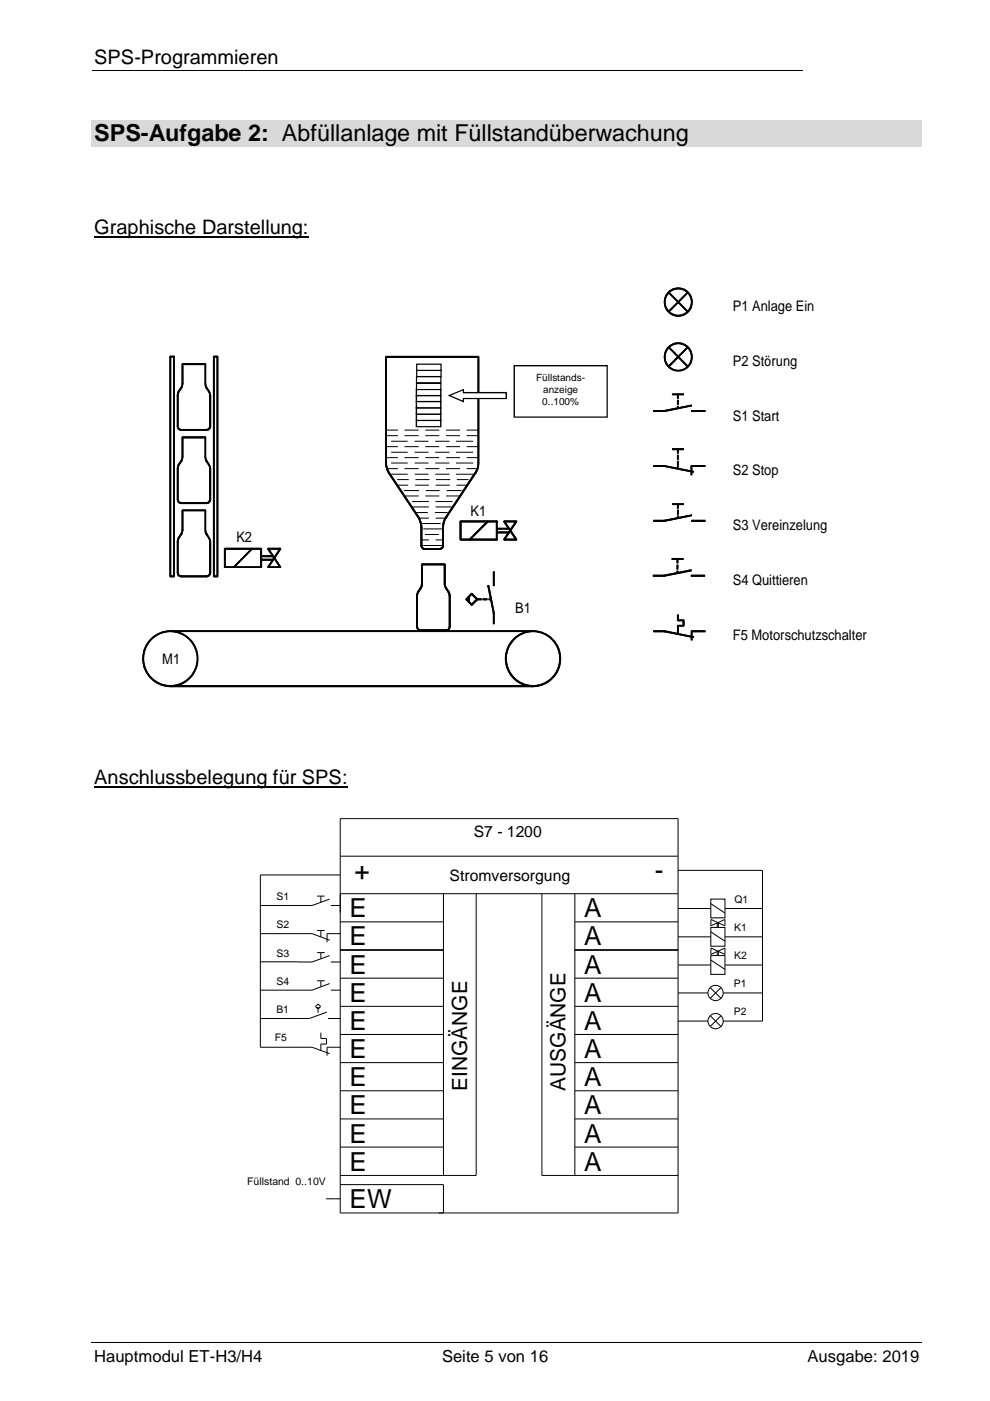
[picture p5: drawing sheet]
<svg xmlns="http://www.w3.org/2000/svg" width="210mm" height="297mm" viewBox="0 0 210 297" stroke-linecap="round" stroke-linejoin="round" font-family="sans-serif">
<path d="M19.5 14.9h150.6M19.5 284.6h176" fill="none" stroke="#000" stroke-width=".21"/>
<path d="M19.5 25.4h176v5.7h-176z" fill="#d9d9d9"/>
<path d="M20 50.2h45.4M20 166.9h53.7" fill="none" stroke="#000" stroke-width=".3"/>
<g fill="none" stroke="#000" stroke-width=".21">
<path d="M36 75.6h.2v46.6h-.2zM36.1 75.5h.8v.2h-.8zM36.1 75.7h.9M36.2 75.6v46.6M36.2 75.6h-.2v46.6h.2M36.8 75.6h.2v46.6h-.2zM36.9 75.5v46.8M37 75.5h-.9v46.8h.9M37 75.6v46.6M37 75.6h-.2v46.6h.2M38.6 77.2h.2v4.2h-.2zM38.7 77.1h4.9v.2h-4.9z"/>
<path d="M38.7 77.3h4.9M38.8 77.2v4.2M43.5 77.2h.1v4.2h-.1zM43.5 77.1v4.3h.1v-4.3M43.5 77.2v4.2M43.6 77.3v-.2h-4.9v4.3M43.6 77.2h-5v4.2M45.3 75.6h.1v46.6h-.1zM45.3 75.5h.8v.2h-.8zM45.3 75.7h.8M45.4 75.6v46.6M45.5 75.6h-.2v46.6h.2"/>
<path d="M46 75.6h.2v46.6h-.2zM46.1 75.5v46.8M46.1 75.5h-.8v46.8h.8M46.2 75.6v46.6M46.2 75.6h-.2v46.6h.2M81.7 75.6h.2v22.5h-.2zM81.7 75.6v22.5h.3M81.7 75.6h.3M81.8 75.6h19.6v.2h-19.6zM81.8 75.7h19.6M81.8 75.8h19.7M81.9 75.6v22.4l.1 .8"/>
<path d="M101.3 75.6h.2v22.5h-.2zM101.3 75.6v23.3M101.3 75.6h.3M101.5 75.6v22.5l-.3 1.6M141.7 77.6l4.1-4.1 .1 .2-4.1 4.1zM141.7 66l4.1-4.1 .1 .2-4.1 4.1zM141.7 73.6l4.1 4.2 .1-.2M141.7 62l4.1 4.2 .1-.2M141.8 73.5l4.1 4.1M141.8 61.9l4.1 4.1M141.8 73.5l4.1 4.1-.1 .2-4.1-4.1zM141.8 61.9l4.1 4.1-.1 .2-4.1-4.1z"/>
<path d="M141.9 73.5l-.2 .2M141.9 61.9l-.2 .2M145.8 73.5l.1 .2M145.8 73.5l-4.1 4.1 .2 .3M145.9 73.6l-4.1 4.2M145.9 62.1l-.1-.2-4.1 4.1 .2 .2M145.9 62l-4.1 4.2M37.5 90.3l.1 .4M37.6 99.4h.2v6.5h-.2zM37.6 90.4h.2l.3 .5 .3 .2v.1a.8 .8 0 0 1-.8-.8zM37.6 83.9h.2v6.5h-.2zM37.6 99.3v6.6h.2v-6.6"/>
<path d="M37.6 99.4h.2M37.6 90.7l.2 .3M37.6 83.8v6.6h.2v-6.6M37.7 98.9l-.1 .5M37.7 83.4l-.1 .5h.2v-.5M37.7 83.9v6.5M37.7 99.4v6.5M37.7 90.3l.1 .4M37.8 90.9l.3 .3M37.8 98.5l.2 .1-.2 .8h-.2zM37.8 82.9l.2 .2-.2 .8h-.2zM37.8 90.7l.3 .2"/>
<path d="M37.8 98.4l-.2 .5M37.8 98.9v.5M37.8 82.9l-.2 .5M38 98.6l-.2 .3M38 83l-.2 .4M38.1 91.1l5.8 .1M38.1 90.9l.3 .2h5.5M38.3 82.1l.2 .2M38.3 97.7l.2 .1M38.4 82.2l.1 .1-.5 .8-.2-.2zM38.4 97.7l.1 .1-.5 .8-.2-.1zM38.4 82.2l.2 .1"/>
<path d="M38.4 97.7l.2 .1M38.4 82.1l-.6 .8 .2 .2M38.4 97.7l-.6 .8 .2 .1M38.4 91.1h5.4v.1h-5.4zM38.4 91v.3M38.4 91.1h5.4M38.5 81.8l.1-.4h.2l-.1 .5M38.6 82.2l-.6 .9M38.6 81.7l-.3 .5M38.6 97.7l-.6 .9M38.6 97.3l-.3 .4M38.6 96.9h.2"/>
<path d="M38.6 81.4h.2l-.3 .9-.1-.1zM38.6 92.7h.2v4.2h-.2zM38.6 96.9h.2l-.3 .9-.1-.1zM38.6 96.9l-.1 .4M38.7 92.6h4.9v.2h-4.9zM38.7 81.8l-.2 .5M38.7 92.8h4.9v-.2h-4.9v4.3M38.7 97.3l-.2 .5M38.8 96.9l-.1 .5M38.8 92.7v4.2M43.4 81.3l.1 .5M43.4 96.9l.1 .4"/>
<path d="M43.5 81.4h.1l.3 .8-.2 .1zM43.5 92.7h.1v4.2h-.1zM43.5 96.9h.1l.3 .8-.2 .1zM43.5 81.8l.2 .5 .2-.2M43.5 97.3l.2 .5 .2-.1M43.5 92.7v4.2h.1v-4.2M43.5 92.7v4.2M43.6 81.3l.1 .4M43.6 96.9l.1 .4M43.6 82.2l.6 .9M43.6 81.7l.3 .5M43.6 97.7l.6 .9"/>
<path d="M43.6 97.2l.3 .5M43.6 92.7h-5v4.2M43.7 82.3l.2-.1 .5 .7-.2 .2zM43.7 97.8l.2-.1 .5 .8-.2 .1zM43.8 82.1l.6 .8M43.8 97.7l.6 .8M43.8 91v.3M44.2 91.2l-.4 .1M44.2 90.9l-.4 .2M44.2 98.6l.2-.1 .3 .9h-.3zM44.2 83.1l.2-.2 .3 1h-.3zM44.2 98.6l.2 .4"/>
<path d="M44.2 83.1l.2 .4M44.4 98.5l.2 .4M44.4 98.5l-.2 .1M44.4 82.9l.2 .5M44.4 82.9l-.2 .2M44.4 98.9l.1 .5M44.4 98.4l-.2 .2M44.4 83.4l.1 .5M44.4 91l-.3 .2M44.4 99.4h.3v6.5M44.4 83.9h.3M44.4 90.4h.3"/>
<path d="M44.4 99.4h.3v6.5h-.3zM44.4 90.4h.3a.87 .87 0 0 1-.9 .8v-.1l.6-.4zM44.4 83.9h.3v6.5h-.3zM44.4 99.3v7M44.4 83.8v6.6l-.3 .6M44.6 83.9v6.5M44.6 99.4v6.5M44.6 98.9l.1 .5M44.6 83.4l.1 .5M44.6 90.7l-.2 .3M44.7 90.4l-.1 .4M44.7 83.8v6.6"/>
<path d="M81.7 98l.1 .9M81.7 98.1h.2l.1 .7 .5 1.4-.1 .1-.4-.6zM81.8 98.8l.2 .9M81.8 98.1v-22.5h19.7l-.1 22.5M81.8 91.2h2.6M81.8 92.4h2.6M81.8 94.7h2.6M81.8 97h2.6M82 98.8l.3 .8M82 99.6l.4 .7M82 99.4h2.4M82.2 99.5l.3 .7"/>
<path d="M82.9 93.6h3.5M82.9 95.9h3.5M82.9 98.2h3.5M85.8 99.4h3M85.8 91.2h3M85.8 92.4h3M85.8 94.7h3M85.8 97h3M87.9 93.6h2.9M87.9 95.9h2.9M87.9 98.2h2.9M90.2 99.4h2.9"/>
<path d="M90.2 91.2h2.9M90.2 92.4h2.9M90.2 94.7h2.9M90.2 97h2.9M92.3 93.6h3M92.3 95.9h3M92.3 98.2h3M94.6 99.4h2.9M94.6 91.2h2.9M94.6 92.4h2.9M94.6 94.7h2.9M94.6 97h2.9"/>
<path d="M96.7 93.6h3.6M96.7 95.9h3.6M96.7 98.2h3.6M98.9 99.4h2.4M98.9 91.2h2.6M98.9 92.4h2.6M98.9 94.7h2.6M98.9 97h2.6M100.2 93.6h.1M100.2 98.2h.1M101.1 99.6l-.4 .6M101.3 99.7l-.5 .7"/>
<path d="M101.3 99.4h.1M101.3 98.8l-.3 .8M101.3 98.1h.3M101.3 98.1h.2v.8l-.6 1.4-.2-.1 .4-.6zM101.4 92.4h.1M101.4 94.7h.1M101.4 97l.1 .1M104.4 96.2h.2v2.3h-.2zM104.4 96.1v2.4h3.1M104.4 96.2h.2M104.5 96.1h2.9v.2h-2.9zM104.5 98.4h2.9v.2h-2.9z"/>
<path d="M104.5 96.2h2.9M104.5 96.3h2.9M104.5 98.4h2.9M104.5 98.6h2.9M104.6 96.1v2.4M107.2 96.2h.2v2.3h-.2zM107.2 96.2h.3M107.2 96.1v2.4M107.4 97.2h.8v.3h-.8zM107.4 97.2h.8v.3h-.8M107.4 96.1v2.5M107.4 96.1h-2.9v2.5"/>
<path d="M107.4 96.1v2.4M108.6 97.2h.9v.3h-.9zM109.5 97.2v.3M109.5 97.2h-.9v.3h.9M109.6 94.5l.2-.1 1.2 5.8h-.2M109.6 94.4h.2l1.2 5.8h-.2zM109.6 94.4l1.2 5.9M109.9 97.2h.4v.3h-.4zM110.3 97.2v.3M110.4 97.2h-.5v.3h.5M110.8 91.5h.2v2.9h-.2zM110.8 91.5v2.9h.2"/>
<path d="M110.8 91.5h.2M110.9 91.5v2.9M111 91.5v2.9M138.6 98.7h2.2v.2h-2.2zM138.6 87h2.2v.2h-2.2zM138.6 98.8h2.2M138.6 87.1h2.2M140.8 87l.1 .2h-2.3M140.8 87l5.8-1.1v.2l-5.7 1.1zM140.8 98.7v.2l6.2 1.3M140.9 98.7l6.1 1.2v.2l-6.2-1.2zM140.9 98.7l6.2 1.2"/>
<path d="M140.9 98.7l-.1 .2M140.9 87h-2.3v.3M140.9 98.7h-2.3v.2h2.3M142.6 95.1h2.3v.2h-2.3zM142.6 83.5h2.3v.2h-2.3zM142.6 95.2h2.3M142.6 83.6h2.3M142.6 83.7h2.3M143.6 99.4h.2M143.6 84.9h.2v.9M143.6 86.1h.2v.5M143.6 96.5h.2v.9"/>
<path d="M143.6 97.8h.2v.9M143.6 98.9h.2v.5M143.6 96.1h.2M143.6 97.4h.2M143.6 98.6h.2M143.6 86.6h.2M143.6 85.7h.2M143.6 84.5h.2M143.6 96.5h.2v.9h-.2zM143.6 95.2h.2v.9h-.2zM143.6 98.9h.2v.5h-.2zM143.6 97.8h.2v.8h-.2z"/>
<path d="M143.6 86.1h.2v.5h-.2zM143.6 84.9h.2v.8h-.2zM143.6 83.6h.2v.9h-.2zM143.6 83.6v.9M143.6 84.9v.9M143.6 86.1v.5M143.6 95.2v.9M143.6 96.5v.9M143.6 97.8v.9M143.6 98.9v.5M143.8 83.6v.9M143.8 95.2v.9"/>
<path d="M144.9 83.5v.2M144.9 95.1v.3M144.9 83.5h-2.3v.2M144.9 95.1h-2.3v.3l2.3-.1M146.5 98.8h3M146.5 98.8h.2v1.9h-.2zM146.5 98.8v1.9M146.6 85.9v.2l-5.8 1.2v-.3M146.6 85.9l-5.8 1.2M146.6 98.7h2.9v.2h-2.9zM146.6 87h2.9v.2h-2.9zM146.6 98.9h2.9"/>
<path d="M146.6 87.1h2.9M146.6 87.2h2.9M147 99.9l-.1 .3M149.5 87v.3M149.5 98.7v.2M149.5 87h-2.9v.3M149.5 98.7h-2.9l.1 2M37.5 105.9l.1 .3M37.6 114.9h.2v6.5h-.2zM37.6 105.9h.2l.3 .6 .3 .1v.2a.8 .8 0 0 1-.8-.9zM37.6 114.9v6.5h.2v-6.5M37.6 106.2l.2 .3"/>
<path d="M37.7 114.4l-.1 .5h.2v-.5M37.7 114.9v6.5M37.7 105.9l.1 .3M37.8 106.5l.3 .2M37.8 114l.2 .1-.2 .8h-.2zM37.8 106.2l.3 .3M37.8 114l-.2 .4M38 114l-.2 .5M38.1 106.7l5.8 .1M38.1 106.4l.3 .2h5.5M38.3 113.2l.2 .1M38.4 113.2l.1 .1-.5 .8-.2-.1z"/>
<path d="M38.4 106.6h5.4v.2h-5.4zM38.4 106.5v.3M38.4 106.7h5.4M38.5 112.9l.1-.5h.2l-.1 .5M38.6 113.3l-.2-.1-.6 .8 .2 .1M38.6 113.2l-.6 .9M38.6 112.8l-.3 .4M38.6 108.2h.2v4.2h-.2zM38.6 112.4h.2l-.3 .9-.1-.1zM38.7 108.1h4.9v.2h-4.9zM38.7 112.9l-.2 .4M38.7 108.3h4.9"/>
<path d="M38.8 108.2v4.2M43.4 112.4l.1 .5M43.5 108.2h.1v4.2h-.1zM43.5 112.4h.1l.3 .8-.2 .1zM43.5 112.8l.2 .5 .2-.1M43.5 108.2v4.2h.1v-4.2h-5v4.2M43.5 108.2v4.2M43.6 112.4l.1 .4M43.6 108.3v-.2h-4.9v4.3M43.6 113.2l.6 .9M43.6 112.8l.8 1.2M43.7 113.3l.2-.1 .5 .8-.2 .1z"/>
<path d="M43.8 106.6l.4-.1 .2-.6h.3a.87 .87 0 0 1-.9 .9zM43.8 106.5v.3M44.2 106.7l-.4 .1M44.2 106.5l-.4 .1M44.2 114.1l.2-.1 .3 .9h-.3zM44.2 114.1l.2 .4M44.4 114l.2 .5M44.4 114l-.2 .1M44.4 106.2l-.3 .3M44.4 114.5l.1 .4M44.4 106.5l-.3 .3M44.4 105.9h.3"/>
<path d="M44.4 114.9h.3v6.5h-.3zM44.4 114.9v6.9M44.6 114.9v6.5M44.6 114.4l.1 .5h-.3M44.6 106.2l-.2 .4M44.7 105.9l-.1 .4M44.7 114.9v6.5M47.6 116.3h.2v4h-.2zM47.6 116.3v4h7.9M47.6 116.3h7.9M47.7 116.2h7.6v.3h-7.6zM47.7 116.5h7.7"/>
<path d="M47.8 116.3v4M53.4 116.3l.1 .1-3.8 3.9-.2-.1zM53.4 116.3l.1 .2M53.4 116.2l-3.9 4 .2 .2M53.5 116.4l-3.8 3.9M55.2 116.3h.3v4h-.3zM55.2 116.3v4M55.3 117.8h2.6v.2h-2.6zM55.3 118.6h2.6v.2h-2.6zM55.3 116.2v4.2M55.3 117.9h2.6M55.3 117.8h2.7l-.1 .3-2.6-.1"/>
<path d="M55.3 118.6h2.6v.2M55.3 118.7h2.6M55.3 118.8h2.7M55.4 116.2h-7.7v4.2M55.5 116.3v4M56.7 116.5l.2-.2 2.7 4M56.8 116.4l.1-.1 2.6 3.9-.1 .1zM56.8 116.4l2.6 3.9M56.9 116.2h2.5v.3h-2.5zM56.9 116.4h2.5M56.9 116.5h2.6M59.4 116.3l.1 .1-2.6 3.9-.1-.1z"/>
<path d="M59.4 116.3l.2 .2M59.4 116.5v-.3l-2.6 4 .2 .1M59.5 116.2h-2.6v.3M59.6 116.4l-2.7 3.9M82.4 100.3l.1-.1 6.3 9.4-.2 .1zM82.4 100.3l6.2 9.4M82.5 100.2l6.3 9.4M82.5 100.2l-.2 .2M82.6 100.2l-.2 .1M82.9 100.5h3.5M84.2 101.7h2.5M84.2 102.9h2.3"/>
<path d="M85.6 104h3.3M85.7 105.2h3.1M87.3 107.5h3.6M87.4 106.3h3.5M87.9 100.5h2.9M88 102.9h2.9M88.1 108.7h2.6M88.1 101.7h3M88.6 109.7l.2-.1 .4 .7M88.6 109.7l.2-.1 .3 .6 .4 1.6h-.3l-.3-1.5zM88.6 109.7l.4 .7M88.9 109.9h2"/>
<path d="M88.9 110.3l.3 .8M89.1 110.2l.3 .9M89.2 111.1l.1 .7M89.2 115.6l.1 .4M89.2 111.8h.3v3.9M89.2 115.7h.3M89.2 111.8h.3v3.9h-.3zM89.2 115.7h.3v.3l.6 .3v.2a.87 .87 0 0 1-.9-.8zM89.2 111.8v3.9M89.2 111h4.2M89.3 116l.2 .2M89.3 119.7h.3v4.2"/>
<path d="M89.3 111.8v3.9M89.4 119.7h.2v4.1h-.2zM89.4 111l.1 .8M89.4 114.5h1.6M89.4 119.7v4.2M89.4 115.6l.1 .4M89.5 119.5h4.8v.3h-4.8zM89.5 116.2l.2 .3M89.5 119.7h4.8M89.5 119.8h4.8M89.5 116l.6 .3h3.1M89.7 116.4l3.5 .1"/>
<path d="M89.7 115.7h4.3l-.1 .3M89.7 112.1h4.3M90.1 116.3h3.1v.2h-3.1zM90.1 113.3h2.9M90.1 116.4h3.1M90.1 116.3v.2M90.2 105.2h2.9M90.3 104h2.9M92.2 108.7h2.7M92.3 100.5h3M92.3 106.3h3.6M92.4 114.5h1.5"/>
<path d="M92.4 107.5h3.7M92.4 109.9h2.1M92.4 102.9h3M92.5 101.7h3M93.2 116.3l.3-.1 .4-.5h.1a.8 .8 0 0 1-.8 .8zM93.2 116.3v.2M93.5 116.5h-.4M93.5 116.2l-.4 .2M93.8 116l-.3 .2M93.8 116.2l-.3 .3M93.8 111.8h.3M93.9 111.8h.1v3.9h-.1z"/>
<path d="M93.9 115.7l-.2 .3M93.9 111v4.7M93.9 111.8v3.9M94 116l-.2 .3M94.1 111l-.1 .8v3.9M94.2 119.7h.2v4.1h-.2zM94.2 110.2l-.3 .8M94.2 119.6v4.2h.2M94.2 119.7h.2M94.4 110.3l-.3 .8M94.4 119.6v4.2M94.5 109.9h.1"/>
<path d="M94.5 109.6l.2 .1-.4 .6-.3 1.5h-.1v-.8zM94.6 109.5l-.5 .7M94.6 105.2h3M94.7 104h3.2M94.8 108.7h.1M95.9 106.3v.1M96 107.5h.1M96.7 100.5h3.6M96.8 102.9h2.3M96.9 101.7h2.4M97.5 110.5h.2v3.9h-.2zM97.5 105.2h.1"/>
<path d="M97.5 110.5v3.9h.3M97.5 110.5h.3M97.7 114.3h7.7v.2h-7.7zM97.7 110.4h7.7v.3h-7.7zM97.7 114.4h7.7M97.7 114.3h7.7M97.7 114.5h7.7M97.7 110.6h7.7M97.7 110.7h7.7M97.7 110.5v3.9M99.1 102.9h.1M99.3 101.7h.1"/>
<path d="M100.2 100.5l.1 .1M100.7 100.2l.2 .1M100.7 100.2l.2 .1-6.2 9.4-.2-.1zM100.7 100.2l.2 .2M100.8 100.2l-6.3 9.4 .2 .1M100.9 100.3l-6.6 10M103.3 110.5l.2 .1-3.8 3.9-.2-.2zM103.5 110.6l-3.8 3.9-.2-.2 3.9-3.9 .1 .3M105.2 110.5h.2v3.9h-.2zM105.2 110.5v3.9h.2v-4h-7.7v4.2M105.2 110.5h.3M105.3 110.5v3.9"/>
<path d="M105.4 112h2.5v.2h-2.5zM105.4 112.8h2.5v.2h-2.5zM105.4 112.2v-.2h2.5v.2M105.4 112.2h2.5M105.4 110.4v.3M105.4 114.3v.3M105.4 112.1h2.5M105.4 112.9h2.5M106.8 110.7l.2-.2 2.6 3.9M106.8 110.6l.2-.1 2.6 3.8-.2 .2zM106.8 110.6l2.6 3.9M106.9 114.3h2.6v.2h-2.6z"/>
<path d="M106.9 110.4h2.6v.3h-2.6zM106.9 114.4h2.6M106.9 114.5h2.6M106.9 110.6h2.6M109.4 110.5l.2 .1-2.6 3.9-.2-.2zM109.4 110.5l.2 .2M109.5 110.7l-.1-.3-2.6 3.9 .2 .2M109.5 114.3v.3M109.5 114.3h-2.6v.3M109.5 110.4h-2.6v.3h2.6M109.6 110.6l-2.6 3.9M109.6 114.3l-.3 .2"/>
<path d="M110.7 100.3l.3-.1v2.3M110.8 100.2h.2v2.3h-.2zM110.8 100.2v2.3h.2M110.9 100.2v2.3M138.6 110.3h2.2v.2h-2.2zM138.6 110.4h2.2M140.8 110.3l.1 .2h-2.3M140.8 110.3l5.8-1.1v.1l-5.7 1.2zM140.9 110.3h-2.3v.3M142.5 118.4h2.3v.2h-2.3zM142.5 118.5h2.3M142.5 118.6h2.4"/>
<path d="M142.6 106.8h2.3v.2h-2.3zM142.6 106.9h2.3M142.6 107h2.3M143.5 118.5h.2v.9M143.5 119.8h.2v.9M143.5 119.3h.2M143.6 118.5h.1v.8h-.1zM143.6 119.8h.1v.8h-.1zM143.6 118.5v.9M143.6 119.8v.9M143.6 108.2h.2v.9l-.2-.1M143.6 109.4h.2v.5h-.2"/>
<path d="M143.6 109.4h.2v.5h-.2zM143.6 108.2h.2v.8h-.2zM143.6 106.9h.2v.8h-.2zM143.6 106.9v.9M143.6 108.2v.9M143.6 109.4v.5M143.8 106.9v.9l-.2-.1M144.8 118.4v.3M144.9 118.4h-2.4v.3M144.9 106.8v.2M144.9 106.8h-2.3v.2M146.5 100.7h.2"/>
<path d="M146.6 109.1v.2l-5.8 1.3v-.3M146.6 109.2l-5.8 1.2M146.6 110.3h2.9v.2h-2.9zM146.6 110.5h2.9M146.6 110.4h2.9M149.5 110.3v.3M149.5 110.3h-2.9v.3M36.1 133.7h76.9v.2h-76.9zM36.1 122.1h.8v.2h-.8zM36.1 133.8h76.9M36.1 133.9v-.2h76.9v.2M36.1 133.9h76.9"/>
<path d="M36.1 122.1h.9M37.5 121.4l.1 .4M37.6 121.4h.2l.3 .6 .3 .1v.2a.8 .8 0 0 1-.8-.9zM37.6 121.7l.2 .3M37.7 121.4l.1 .4M37.8 122l.3 .2M37.8 121.7l.3 .3M38.1 122.2l.3 .1M38.1 122l.3 .1M38.4 122.1h5.4v.2h-5.4zM38.4 122.1h5.5l-.1 .2h-5.4M38.4 122.2h5.4"/>
<path d="M38.4 122v.3M44.2 122.2l-.4 .1M44.2 122l-.4 .1M44.4 121.8l-.3 .2M44.4 122l-.3 .3M44.4 121.4h.3M44.4 121.4h.3a.87 .87 0 0 1-.9 .9v-.2l.6-.3zM44.6 121.8l-.2 .3M44.7 121.4l-.1 .4M45.3 122.1h.8v.2h-.8zM45.3 122.1h.8M47.7 120.2h7.6v.1h-7.6z"/>
<path d="M47.7 120.2h7.7M47.7 120.3h7.7M56.9 120.2h2.5v.1h-2.5zM56.9 120.2h2.5M56.9 120.3h2.6M59.4 120.2v.2M59.5 120.2h-2.6v.2M59.5 120.2l-.2 .1M88.3 132.8l.1 .4M88.3 132.8h.2l.1 .4 .6 .3v.2a.87 .87 0 0 1-.9-.9zM88.3 126.4h.2v6.4h-.2zM88.3 126.3v6.5h.3"/>
<path d="M88.3 133.1l.3 .4M88.4 126.4v6.4M88.5 132.8l.1 .4M88.5 133.4l.7 .3M88.5 126.3v6.5M88.6 133.2l.3 .3M88.6 125.4l.2 .1-.3 .9h-.2zM88.6 125.9l-.1 .5M88.6 125.3l-.3 1.1h.3M88.8 133.4l5.8 .1M88.8 125.5l-.2 .4M89.1 124.6l.2 .2-.5 .7-.2-.1z"/>
<path d="M89.1 124.6l.2 .2M89.2 133.5h5.4v.2h-5.4zM89.2 124.6l-.6 .8 .2 .2M89.2 133.5v.3M89.2 133.6h5.4M89.3 124.3l-.2 .4M89.3 123.8h.3l-.1 .5-.3 .5-.1-.2M89.3 124.7l-.5 .8M89.4 123.8h.2l-.3 1-.2-.2zM89.4 123.8l-.2 .5M89.5 123.8v-4.3h4.8v4.3M94.1 123.8l.2 .5"/>
<path d="M94.2 123.8h.2l.3 .8-.2 .2zM94.2 124.3l.3 .5 .2-.2M94.4 123.8v.5M94.4 124.2l.3 .4M94.4 124.7l.6 .8M94.5 124.8l.2-.2 .5 .8-.2 .1zM94.6 133.5h.3l.3-.7h.3a.94 .94 0 0 1-.9 .9zM94.6 133.5v.3M94.6 124.6l.6 .8M94.9 133.6l-.4 .2M94.9 133.5l-.4 .1M95 125.5l.2-.1 .3 1h-.3z"/>
<path d="M95 125.5l.2 .5M95.2 133.2l-.3 .3M95.2 125.4l.2 .5M95.2 125.9l.1 .5M95.2 125.4l-.2 .2M95.2 125.3l-.2 .2M95.2 132.8h.3M95.2 126.4h.3v6.4h-.3zM95.2 126.3v6.5l-.1 .5M95.4 126.4v6.4M95.4 125.9l.1 .5h-.3M95.5 126.3v6.5l-.3 .7-.4 .2"/>
<path d="M98.8 127.2l.1-.2 1.2 1.2M98.8 127.1l1.2 1.3M98.9 127l1.2 1.1-.2 .2-1.1-1.2zM99.4 126.4h.1v1.2h-.1zM99.4 126.4v1.2h.2l-.1-1.2M99.4 126.4h.2M99.9 126l.2-.2 1.2 1.2M99.9 125.8l.2 .2-1.2 1.1-.1-.1zM99.9 128.1l1.2-1.1 .2 .1-1.2 1.2zM99.9 125.8l.2 .2M99.9 126l1.2 1.2M100 125.8l-1.2 1.2 .1 .2"/>
<path d="M100.1 125.8l1.2 1.2-.2 .1-1.2-1.1zM100.1 128.1l-.2 .3M100.1 125.9l-1.2 1.2M101.1 127l.2 .2M101.1 127l-1.2 1.1 .2 .3M101.2 127h.8v.2h-.8zM101.2 127.2h.9M101.3 127l-.3 .2M101.3 127.1l-1.2 1.2M102 127v.2M102.1 127h-.9v.2M102.4 127h.9v.2h-.9z"/>
<path d="M102.4 127.2h.9M103.3 127v.2M103.3 127h-.9v.2M103.4 124.2l.2-.1 1.2 5.9M103.4 124.2l.2-.1 1.2 5.9h-.2zM103.4 124.2l1.2 5.8h.2h-.2M103.7 127h.4v.2h-.4zM103.7 127.2h.4M104.1 127v.2M104.1 127h-.4v.2M104.6 130h.2v2.2h-.2zM104.6 121.2h.2v3h-.2z"/>
<path d="M104.6 129.9v2.3h.2v-2.3M104.7 121.2v3M104.7 130v2.2M138.5 122h2.3v.2h-2.3zM138.5 122.1h2.3M138.6 133.7h2.3v.2h-2.3zM138.6 133.8h2.3M138.6 133.9h2.3M140.7 121.9l.1 .3h-2.3M140.8 122l5.7-1.2 .1 .2-5.8 1.2zM140.8 133.9l6.3 1.3M140.9 133.7l6.2 1.3-.1 .2-6.2-1.3z"/>
<path d="M140.9 133.7l6.2 1.3M140.9 133.7l-.1 .3M140.9 133.7v.3M140.9 133.7h-2.3v.3M143.5 121.1h.2v.4M143.5 121.5h.2M143.5 120.6h.2M143.6 121.1h.1v.4h-.1zM143.6 121.1v.4M143.6 130.4h.2v1.1h-.2M143.6 132.6h.2v1.9h-.2M143.6 130.4h.2v1.1h-.2z"/>
<path d="M143.6 132.6h.2v1.9h-.2zM143.6 130.4v1.1M143.6 132.6v1.9M143.7 131.4h1.2v.2h-1.2zM143.7 132.6h1.2v.2h-1.2zM143.7 131.6h1.2M144.8 131.5h.2v1.2M144.8 132.7h.2M144.8 131.5h.2v1.2h-.2zM144.8 131.5v1.2M144.9 131.4v.3M144.9 132.6v.2"/>
<path d="M144.9 131.4h-1.2v.3M144.9 132.6h-1.2v.2h1.2M146.5 120.8l.1 .2-5.8 1.2v-.2h-2.3v.2M146.5 120.8l-5.8 1.2M146.6 133.9h.1v1.8h-.1zM146.6 122h2.8v.2h-2.8zM146.6 122.1h2.8M146.6 122.2h2.8M146.6 133.9v1.8M146.6 133.7h2.9v.2h-2.9zM146.6 133.9h2.9M146.7 133.9v1.8h-.2"/>
<path d="M147.1 135l-.1 .2M149.4 122v.2M149.4 122h-2.8v.2M149.5 133.8l-3 .1M149.5 133.7v.3M149.5 133.7h-2.9v.3M36.1 145.4h76.9v.2h-76.9zM36.1 145.5h76.9M72.1 173.6h71.7v83.6h-71.7zM55.2 198h11l3.7 1.3M67.2 197.3h1.6M67.2 190h1.6"/>
<path d="M68 190v1.3M68 197.3v1.4M69.9 190.6l-3.7 1.4h-11M70.1 192h2M72.1 189.5h71.7M72.1 195.5h21.9M72.1 181.5h71.7M72.1 198h-2.8v1.8M72.1 185.5h-16.9v36.5h11l3.7 1.4M94 189.5v59.7M101 189.5v59.7h-28.9M114.9 189.5v59.7h28.9"/>
<path d="M121.9 189.5v59.7M121.9 195.5h21.9M143.8 184.5h17.9v32h-8.4M143.8 192.6h6.9M143.8 198.6h6.9M150.7 190.6h3v4h-3zM150.7 196.6h3v4h-3zM150.7 191.6l3 2M150.7 197.6l3 2M150.7 194.9l3 1.4v-1.4l-3 1.4zM152.1 195.6v1M152.3 195.6v1"/>
<path d="M153.7 192.6h8M153.7 198.6h8M55.2 203.9h8M67.1 213.7h.6M67.2 207.9h1.6M67.2 202h1.6M67.4 214v.8M67.4 212.9l.6 .5-.6 .6-.5-.6zM68 202v1.3M68 207.9v1.3M68 218.9v1.3h1.2v1.2h-1.2v1.3M69.3 214.6l-3.7 1.3h-10.4"/>
<path d="M69.6 215.9h2.5M69.9 208.5l-3.7 1.4h-11M69.9 202.6l-3.7 1.4h-3M70.1 209.9h2M70.1 204h2M72.1 201.4h21.9M72.1 207.4h21.9M72.1 213.4h21.9M72.1 219.3h21.9M121.9 201.4h21.9M121.9 207.4h21.9M121.9 213.4h21.9"/>
<path d="M121.9 219.3h21.9M143.8 210.5h6.3M143.8 216.5h6.3M143.8 204.6h6.9M150.6 209.4l2.3 2.3M150.6 215.3l2.3 2.3M150.7 202.6h3v4h-3zM150.7 203.5l3 2M150.7 201v1.4l3-1.4v1.4zM152.1 201.6v1M152.3 201.6v1M152.9 209.4l-2.3 2.3"/>
<path d="M152.9 215.3l-2.3 2.3M153.3 210.5h8.4M153.7 204.6h8M72.1 225.3h21.9M72.1 231.3h21.9M72.1 237.2h21.9M72.1 222h-2.8v1.8M121.9 225.3h21.9M121.9 231.3h21.9M121.9 237.2h21.9M69.1 254.2h3M72.1 251.2h21.9v6"/>
<path d="M72.1 243.2h21.9M121.9 243.2h21.9"/>
<circle cx="143.8" cy="64" r="2.98"/>
<circle cx="143.8" cy="75.7" r="2.8"/>
<circle cx="143.8" cy="75.7" r="2.81"/>
<circle cx="143.8" cy="75.7" r="2.98"/>
<circle cx="143.8" cy="64" r="2.79"/>
<circle cx="143.8" cy="75.7" r="3"/>
<circle cx="143.8" cy="64.1" r="3"/>
<circle cx="36.1" cy="139.6" r="5.9"/>
<circle cx="36.1" cy="139.6" r="5.7"/>
<circle cx="36.1" cy="139.7" r="5.9"/>
<circle cx="113" cy="139.6" r="5.7"/>
<circle cx="113" cy="139.6" r="5.9"/>
<circle cx="113" cy="139.7" r="5.9"/>
<circle cx="151.7" cy="216.5" r="1.61"/>
<circle cx="151.7" cy="210.5" r="1.61"/>
</g>
<g fill="#000">
<path d="M36.1 75.5h.8v.2h-.8z" fill-rule="evenodd"/>
<path d="M45.3 75.5h.8v.2h-.8z" fill-rule="evenodd"/>
<path d="M141.8 73.5l4.1 4.1-.1 .2-4.1-4.1z" fill-rule="evenodd"/>
<path d="M141.8 61.9l4.1 4.1-.1 .2-4.1-4.1z" fill-rule="evenodd"/>
<path d="M141.7 77.6l4.1-4.1 .1 .2-4.1 4.1z" fill-rule="evenodd"/>
<path d="M141.7 66l4.1-4.1 .1 .2-4.1 4.1z" fill-rule="evenodd"/>
<path d="M141 75.7a2.8 2.8 0 0 0 5.6 0 2.8 2.8 0 0 0-5.6 0zM140.8 75.7a3 3 0 0 0 6 0 3 3 0 0 0-6 0z" fill-rule="evenodd"/>
<path d="M141 64a2.8 2.8 0 0 0 5.6 0 2.8 2.8 0 0 0-5.6 0zM140.8 64.1a3 3 0 0 0 6 0 3 3 0 0 0-6 0z" fill-rule="evenodd"/>
<path d="M37.8 98.5l.2 .1-.2 .8h-.2z" fill-rule="evenodd"/>
<path d="M37.8 82.9l.2 .2-.2 .8h-.2z" fill-rule="evenodd"/>
<path d="M37.6 90.4h.2l.3 .5 .3 .2v.1a.8 .8 0 0 1-.8-.8z" fill-rule="evenodd"/>
<path d="M38.4 82.2l.1 .1-.5 .8-.2-.2z" fill-rule="evenodd"/>
<path d="M38.4 97.7l.1 .1-.5 .8-.2-.1z" fill-rule="evenodd"/>
<path d="M38.6 81.4h.2l-.3 .9-.1-.1z" fill-rule="evenodd"/>
<path d="M38.6 96.9h.2l-.3 .9-.1-.1z" fill-rule="evenodd"/>
<path d="M43.5 81.4h.1l.3 .8-.2 .1z" fill-rule="evenodd"/>
<path d="M43.5 96.9h.1l.3 .8-.2 .1z" fill-rule="evenodd"/>
<path d="M43.7 82.3l.2-.1 .5 .7-.2 .2z" fill-rule="evenodd"/>
<path d="M43.7 97.8l.2-.1 .5 .8-.2 .1z" fill-rule="evenodd"/>
<path d="M44.4 90.4h.3a.87 .87 0 0 1-.9 .8v-.1l.6-.4z" fill-rule="evenodd"/>
<path d="M44.2 98.6l.2-.1 .3 .9h-.3z" fill-rule="evenodd"/>
<path d="M44.2 83.1l.2-.2 .3 1h-.3z" fill-rule="evenodd"/>
<path d="M81.7 98.1h.2l.1 .7 .5 1.4-.1 .1-.4-.6z" fill-rule="evenodd"/>
<path d="M101.3 98.1h.2v.8l-.6 1.4-.2-.1 .4-.6z" fill-rule="evenodd"/>
<path d="M107.4 97.2h.8v.3h-.8z" fill-rule="evenodd"/>
<path d="M108.6 97.2h.9v.3h-.9z" fill-rule="evenodd"/>
<path d="M109.9 97.2h.4v.3h-.4z" fill-rule="evenodd"/>
<path d="M140.8 87l5.8-1.1v.2l-5.7 1.1z" fill-rule="evenodd"/>
<path d="M143.6 96.5h.2v.9h-.2z" fill-rule="evenodd"/>
<path d="M143.6 95.2h.2v.9h-.2z" fill-rule="evenodd"/>
<path d="M143.6 98.9h.2v.5h-.2z" fill-rule="evenodd"/>
<path d="M143.6 97.8h.2v.8h-.2z" fill-rule="evenodd"/>
<path d="M143.6 86.1h.2v.5h-.2z" fill-rule="evenodd"/>
<path d="M143.6 84.9h.2v.8h-.2z" fill-rule="evenodd"/>
<path d="M143.6 83.6h.2v.9h-.2z" fill-rule="evenodd"/>
<path d="M37.8 114l.2 .1-.2 .8h-.2z" fill-rule="evenodd"/>
<path d="M37.6 105.9h.2l.3 .6 .3 .1v.2a.8 .8 0 0 1-.8-.9z" fill-rule="evenodd"/>
<path d="M38.4 113.2l.1 .1-.5 .8-.2-.1z" fill-rule="evenodd"/>
<path d="M38.6 112.4h.2l-.3 .9-.1-.1z" fill-rule="evenodd"/>
<path d="M43.5 112.4h.1l.3 .8-.2 .1z" fill-rule="evenodd"/>
<path d="M43.7 113.3l.2-.1 .5 .8-.2 .1z" fill-rule="evenodd"/>
<path d="M43.8 106.6l.4-.1 .2-.6h.3a.87 .87 0 0 1-.9 .9z" fill-rule="evenodd"/>
<path d="M44.2 114.1l.2-.1 .3 .9h-.3z" fill-rule="evenodd"/>
<path d="M53.4 116.3l.1 .1-3.8 3.9-.2-.1z" fill-rule="evenodd"/>
<path d="M59.4 116.3l.1 .1-2.6 3.9-.1-.1z" fill-rule="evenodd"/>
<path d="M82.4 100.3l.1-.1 6.3 9.4-.2 .1z" fill-rule="evenodd"/>
<path d="M89.2 115.7h.3v.3l.6 .3v.2a.87 .87 0 0 1-.9-.8z" fill-rule="evenodd"/>
<path d="M88.6 109.7l.2-.1 .3 .6 .4 1.6h-.3l-.3-1.5z" fill-rule="evenodd"/>
<path d="M93.2 116.3l.3-.1 .4-.5h.1a.8 .8 0 0 1-.8 .8z" fill-rule="evenodd"/>
<path d="M94.5 109.6l.2 .1-.4 .6-.3 1.5h-.1v-.8z" fill-rule="evenodd"/>
<path d="M100.7 100.2l.2 .1-6.2 9.4-.2-.1z" fill-rule="evenodd"/>
<path d="M103.3 110.5l.2 .1-3.8 3.9-.2-.2z" fill-rule="evenodd"/>
<path d="M106.8 110.6l.2-.1 2.6 3.8-.2 .2z" fill-rule="evenodd"/>
<path d="M109.4 110.5l.2 .1-2.6 3.9-.2-.2z" fill-rule="evenodd"/>
<path d="M109.6 94.4h.2l1.2 5.8h-.2z" fill-rule="evenodd"/>
<path d="M140.8 110.3l5.8-1.1v.1l-5.7 1.2z" fill-rule="evenodd"/>
<path d="M143.6 118.5h.1v.8h-.1z" fill-rule="evenodd"/>
<path d="M143.6 109.4h.2v.5h-.2z" fill-rule="evenodd"/>
<path d="M143.6 108.2h.2v.8h-.2z" fill-rule="evenodd"/>
<path d="M143.6 106.9h.2v.8h-.2z" fill-rule="evenodd"/>
<path d="M146.5 98.8h.2v1.9h-.2z" fill-rule="evenodd"/>
<path d="M140.9 98.7l6.1 1.2v.2l-6.2-1.2z" fill-rule="evenodd"/>
<path d="M36.1 122.1h.8v.2h-.8z" fill-rule="evenodd"/>
<path d="M37.6 121.4h.2l.3 .6 .3 .1v.2a.8 .8 0 0 1-.8-.9z" fill-rule="evenodd"/>
<path d="M30.4 139.6a5.7 5.7 0 0 0 11.4 0 5.7 5.7 0 0 0-11.4 0zM30.2 139.7a5.9 5.9 0 0 0 11.8 0 5.9 5.9 0 0 0-11.8 0z" fill-rule="evenodd"/>
<path d="M44.4 121.4h.3a.87 .87 0 0 1-.9 .9v-.2l.6-.3z" fill-rule="evenodd"/>
<path d="M45.3 122.1h.8v.2h-.8z" fill-rule="evenodd"/>
<path d="M56.8 116.4l.1-.1 2.6 3.9-.1 .1z" fill-rule="evenodd"/>
<path d="M88.3 132.8h.2l.1 .4 .6 .3v.2a.87 .87 0 0 1-.9-.9z" fill-rule="evenodd"/>
<path d="M88.6 125.4l.2 .1-.3 .9h-.2z" fill-rule="evenodd"/>
<path d="M89.1 124.6l.2 .2-.5 .7-.2-.1z" fill-rule="evenodd"/>
<path d="M89.4 123.8h.2l-.3 1-.2-.2z" fill-rule="evenodd"/>
<path d="M94.2 123.8h.2l.3 .8-.2 .2z" fill-rule="evenodd"/>
<path d="M94.5 124.8l.2-.2 .5 .8-.2 .1z" fill-rule="evenodd"/>
<path d="M94.6 133.5h.3l.3-.7h.3a.94 .94 0 0 1-.9 .9z" fill-rule="evenodd"/>
<path d="M95 125.5l.2-.1 .3 1h-.3z" fill-rule="evenodd"/>
<path d="M99.4 126.4h.1v1.2h-.1z" fill-rule="evenodd"/>
<path d="M98.9 127l1.2 1.1-.2 .2-1.1-1.2z" fill-rule="evenodd"/>
<path d="M99.9 125.8l.2 .2-1.2 1.1-.1-.1z" fill-rule="evenodd"/>
<path d="M100.1 125.8l1.2 1.2-.2 .1-1.2-1.1z" fill-rule="evenodd"/>
<path d="M101.2 127h.8v.2h-.8z" fill-rule="evenodd"/>
<path d="M99.9 128.1l1.2-1.1 .2 .1-1.2 1.2z" fill-rule="evenodd"/>
<path d="M102.4 127h.9v.2h-.9z" fill-rule="evenodd"/>
<path d="M103.7 127h.4v.2h-.4z" fill-rule="evenodd"/>
<path d="M103.4 124.2l.2-.1 1.2 5.9h-.2z" fill-rule="evenodd"/>
<path d="M107.3 139.6a5.7 5.7 0 0 0 11.4 0 5.7 5.7 0 0 0-11.4 0zM107.1 139.7a5.9 5.9 0 0 0 11.8 0 5.9 5.9 0 0 0-11.8 0z" fill-rule="evenodd"/>
<path d="M140.8 122l5.7-1.2 .1 .2-5.8 1.2z" fill-rule="evenodd"/>
<path d="M143.6 121.1h.1v.4h-.1z" fill-rule="evenodd"/>
<path d="M143.6 119.8h.1v.8h-.1z" fill-rule="evenodd"/>
<path d="M143.6 130.4h.2v1.1h-.2z" fill-rule="evenodd"/>
<path d="M143.6 132.6h.2v1.9h-.2z" fill-rule="evenodd"/>
<path d="M143.7 131.4h1.2v.2h-1.2z" fill-rule="evenodd"/>
<path d="M143.7 132.6h1.2v.2h-1.2z" fill-rule="evenodd"/>
<path d="M144.8 131.5h.2v1.2h-.2z" fill-rule="evenodd"/>
<path d="M146.6 133.9h.1v1.8h-.1z" fill-rule="evenodd"/>
<path d="M140.9 133.7l6.2 1.3-.1 .2-6.2-1.3z" fill-rule="evenodd"/>
</g>
<g fill="#fff">
<path d="M102.7 90.5h16.6v16.1h-16.6z" fill-rule="evenodd"/>
<path d="M88.3 87.8h5.2v1.4h-5.2z" fill-rule="evenodd"/>
</g>
<path d="M102.5 90.3h17v16.5h-17zM102.7 90.6l.1-.1v16.1l-.1-.1h16.6l-.1 .1v-16.1l.1 .1z" fill="#fff"/>
<path d="M88.1 87.7h5.5v1.6h-5.5zM88.3 88l.1-.2v1.4l-.1-.2h5.2l-.2 .2v-1.4l.2 .2z" fill="#000"/>
<path d="M88.3 86.4h5.2v1.4h-5.2z" fill-rule="evenodd" fill="#fff"/>
<path d="M88.1 86.3h5.5v1.6h-5.5zM88.3 86.6l.1-.2v1.4l-.1-.1h5.2l-.2 .1v-1.4l.2 .2z" fill="#000"/>
<path d="M88.3 85.1h5.2v1.3h-5.2z" fill-rule="evenodd" fill="#fff"/>
<path d="M88.1 85h5.5v1.6h-5.5zM88.3 85.3l.1-.2v1.3l-.1-.1h5.2l-.2 .1v-1.3l.2 .2z" fill="#000"/>
<path d="M88.3 83.8h5.2v1.3h-5.2z" fill-rule="evenodd" fill="#fff"/>
<path d="M88.1 83.7h5.5v1.6h-5.5zM88.3 83.9l.1-.1v1.3l-.1-.1h5.2l-.2 .1v-1.3l.2 .1z" fill="#000"/>
<path d="M88.3 82.5h5.2v1.4h-5.2z" fill-rule="evenodd" fill="#fff"/>
<path d="M88.1 82.4h5.5v1.6h-5.5zM88.3 82.7l.1-.2v1.4l-.1-.2h5.2l-.2 .2v-1.4l.2 .2z" fill="#000"/>
<path d="M88.3 81.3h5.2v1.3h-5.2z" fill-rule="evenodd" fill="#fff"/>
<path d="M88.2 81.2h5.4v1.5h-5.4zM88.3 81.4l.1-.1v1.3l-.1-.1h5.2l-.2 .1v-1.3l.2 .1z" fill="#000"/>
<path d="M88.3 79.8h5.2v1.4h-5.2z" fill-rule="evenodd" fill="#fff"/>
<path d="M88.2 79.7h5.4v1.6h-5.4zM88.3 80l.1-.2v1.4l-.1-.2h5.2l-.2 .2v-1.4l.2 .2z" fill="#000"/>
<path d="M88.3 78.5h5.2v1.3h-5.2z" fill-rule="evenodd" fill="#fff"/>
<path d="M88.2 78.4h5.4v1.6h-5.4zM88.5 78.5v1.3l-.2-.1h5.2l-.1 .1v-1.3l.1 .2h-5.2z" fill="#000"/>
<path d="M88.3 77.2h5.2v1.3h-5.2z" fill-rule="evenodd" fill="#fff"/>
<path d="M88.2 77.1h5.4v1.6h-5.4zM88.5 77.2v1.3l-.2-.1h5.2l-.1 .1v-1.3l.1 .1h-5.2z" fill="#000"/>
<path d="M88.3 89.2h5.2v1.3h-5.2z" fill-rule="evenodd" fill="#fff"/>
<path d="M88.1 89h5.5v1.6h-5.5zM88.3 89.3l.1-.1v1.3l-.1-.2h5.2l-.2 .2v-1.3l.2 .1z" fill="#000"/>
<path d="M109 77.6h19.7v10.8h-19.7z" fill-rule="evenodd" fill="#fff"/>
<path d="M108.9 77.4h20v11.2h-20zM109 77.7l.2-.1v10.8l-.2-.1h19.7l-.1 .1v-10.8l.1 .1z" fill="#000"/>
<path d="M95.2 83.9l3.1-1.3v.6h9v1.3h-9v.6z" fill-rule="evenodd" fill="#fff"/>
<path d="M94.9 83.9l3.5-1.5v.8l-.1-.1h9.2v1.5h-9.2l.1-.1v.8zM95.3 83.7l3 1.3-.2 .1v-.7h9.2l-.1 .1v-1.3l.1 .2h-9.2v-.8l.2 .1-3 1.3z" fill="#000"/>
<g font-size="5.6">
<text x="75.1" y="186.5">+</text>
<text x="138.9" y="186.3">-</text>
<text x="74.1" y="194.5">E</text>
<text x="123.9" y="194.5">A</text>
<text x="74.1" y="200.4">E</text>
<text x="123.9" y="200.4">A</text>
<text x="74.1" y="206.4">E</text>
<text x="123.9" y="206.4">A</text>
<text x="74.1" y="212.4">E</text>
<text x="123.9" y="212.4">A</text>
<text x="74.1" y="218.4">E</text>
<text x="123.9" y="218.4">A</text>
<text x="74.1" y="224.3">E</text>
<text x="123.9" y="224.3">A</text>
<text x="74.1" y="230.3">E</text>
<text x="123.9" y="230.3">A</text>
<text x="74.1" y="236.3">E</text>
<text x="123.9" y="236.3">A</text>
<text x="74.1" y="242.3">E</text>
<text x="123.9" y="242.3">A</text>
<text x="74.1" y="248.2">E</text>
<text x="123.9" y="248.2">A</text>
<text x="74.1" y="256.2">EW</text>
</g>
<text font-size="5" x="20" y="30">SPS-Aufgabe 2: Abfüllanlage mit Füllstandüberwachung</text>
<g font-size="4.4">
<text x="99" y="231.3" transform="rotate(-90 99 231.3)">EINGÄNGE</text>
<text x="119.9" y="231.3" transform="rotate(-90 119.9 231.3)">AUSGÄNGE</text>
</g>
<g font-size="4.2">
<text x="20" y="13.5">SPS-Programmieren</text>
<text x="20" y="49.6">Graphische Darstellung:</text>
<text x="20" y="166.2">Anschlussbelegung für SPS:</text>
</g>
<g font-size="3.5">
<text x="20" y="288.8">Hauptmodul ET-H3/H4</text>
<text x="93.7" y="288.8">Seite 5 von 16</text>
<text x="171.2" y="288.8">Ausgabe: 2019</text>
</g>
<g font-size="3.3">
<text x="100.5" y="177.5">S7 - 1200</text>
<text x="95.3" y="186.7">Stromversorgung</text>
</g>
<g font-size="3.1">
<text x="155.4" y="65.9">P1 Anlage Ein</text>
<text x="155.4" y="77.5">P2 Störung</text>
<text x="155.4" y="89.2">S1 Start</text>
<text x="155.4" y="100.8">S2 Stop</text>
<text x="99.8" y="109.4">K1</text>
<text x="155.4" y="112.4">S3 Vereinzelung</text>
<text x="50.1" y="114.9">K2</text>
<text x="155.4" y="124">S4 Quittieren</text>
<text x="109.2" y="129.9">B1</text>
<text x="155.4" y="135.7">F5 Motorschutzschalter</text>
<text x="34.4" y="140.8">M1</text>
</g>
<g font-size="2.2">
<text x="58.6" y="190.9">S1</text>
<text x="155.7" y="191.4">Q1</text>
<text x="58.6" y="196.9">S2</text>
<text x="155.7" y="197.3">K1</text>
<text x="58.6" y="202.8">S3</text>
<text x="155.7" y="203.3">K2</text>
<text x="58.6" y="208.8">S4</text>
<text x="155.6" y="209.3">P1</text>
<text x="58.6" y="214.8">B1</text>
<text x="155.6" y="215.2">P2</text>
<text x="58.3" y="220.7">F5</text>
<text x="52.4" y="251.3">Füllstand 0..10V</text>
</g>
<g font-size="2.1">
<text x="113.7" y="80.9">Füllstands-</text>
<text x="115.1" y="83.3">anzeige</text>
<text x="115" y="85.8">0..100%</text>
</g>
</svg>
